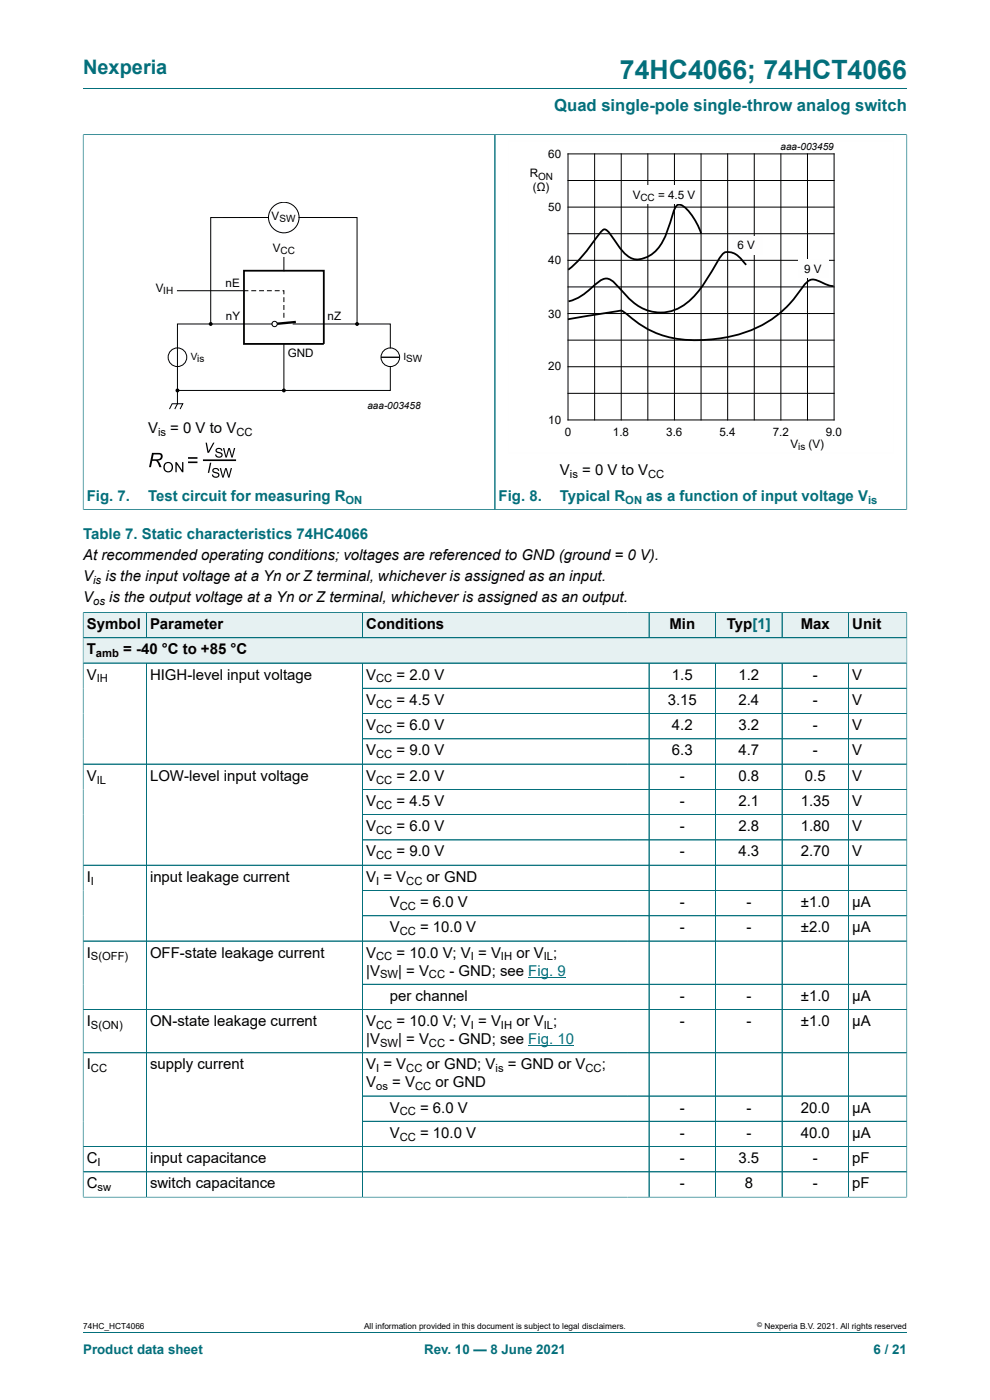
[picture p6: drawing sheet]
<svg xmlns="http://www.w3.org/2000/svg" width="210mm" height="297mm" viewBox="0 0 210 297" stroke-linecap="round" stroke-linejoin="round" font-family="sans-serif">
<path d="M17.6 18.8h174.8M17.6 28.6h87.4v79.5h-87.4M17.6 28.5v79.7" fill="none" stroke="#036f7b" stroke-width=".21"/>
<g fill="none" stroke="#000" stroke-width=".21">
<path d="M60.2 54.6v2.8M37.6 61.7h15M51.8 68.7h-14.2v14.1h45.2v-5M53.4 61.7h.8M55.1 61.7h.8M56.7 61.7h.9M58.4 61.7h.8M60 61.7h.2v.6M60.2 63.2v.8M60.2 64.8v.8M60.2 66.5v.8M60.2 73v9.8"/>
<path d="M68.7 68.7h14.1v5.1M35.9 86.8l.6-1.1h2.3l-.6 1.1M37.6 82.8v2.9l-.5 1.1"/>
<circle cx="37.6" cy="75.8" r="1.98"/>
</g>
<g fill="#000">
<circle cx="44.7" cy="68.7" r=".28"/>
<circle cx="75.7" cy="68.7" r=".28"/>
<circle cx="37.6" cy="82.8" r=".28"/>
<circle cx="60.2" cy="82.8" r=".28"/>
</g>
<g fill="none" stroke="#000" stroke-width=".25">
<circle cx="44.7" cy="68.7" r=".28"/>
<circle cx="75.7" cy="68.7" r=".28"/>
<circle cx="37.6" cy="82.8" r=".28"/>
<circle cx="60.2" cy="82.8" r=".28"/>
</g>
<path d="M51.8 57.4h16.9v15.6h-16.9z" fill="none" stroke="#000" stroke-width=".38"/>
<path d="M62.8 68.3l-4.6 .4" fill="none" stroke="#000" stroke-width=".51"/>
<circle cx="58.2" cy="68.7" r=".56" fill="#fefefe"/>
<g fill="none" stroke="#000" stroke-width=".21">
<path d="M120.5 32.6h56.4v56.5h-56.4zM120.5 38.3h56.4M126.1 32.6v56.5M131.8 32.6v56.5M137.4 32.6v56.5M143.1 32.6v56.5M148.7 32.6v56.5M154.4 32.6v56.5M160 32.6v56.5M165.6 32.6v56.5M171.3 32.6v56.5M57 46.1l-12.3 .1v22.5"/>
<path d="M63.4 46.1l12.3 .1v22.5M120.5 49.6h56.4M120.5 43.9h56.4M120.5 55.2h56.4M51.8 68.7h5.9M62.2 68.7h6.5M80.8 75.8h4M120.5 60.9h56.4M120.5 72.2h56.4M120.5 66.5h56.4M120.5 77.8h56.4M120.5 83.4h56.4"/>
<circle cx="60.2" cy="46.2" r="3.2"/>
<circle cx="58.2" cy="68.7" r=".56"/>
<circle cx="82.8" cy="75.8" r="1.98"/>
</g>
<g fill="#000">
<path d="M43.6 93.9h.3l.3 1.9 1-1.9h.3l-1.2 2.2h-.3zM44.5 98.2h.3l-.4 2.1h-.3z"/>
<path d="M32.2 96.1h1.3a.85 .85 0 0 1 1 .8 .85 .85 0 0 1-1 .8l.4 .5 .4 .9h-.5l-.2-.6a.95 .95 0 0 0-1.3-.7l-.3 1.3h-.4zM32.6 96.4l-.2 1h.5a.79 .79 0 0 0 .9 0 .79 .79 0 0 0 .3-.8l-.3-.2z"/>
<path d="M34.7 99.1a1.07 1.07 0 0 1 2.1 0 1.07 1.07 0 0 1-2.1 0zM35.2 98.4a.84 .84 0 0 0-.2 1.2 .84 .84 0 0 0 1.2 .2 .84 .84 0 0 0 .1-1.2 .84 .84 0 0 0-1.1-.2zM37.2 98h.3l1.1 1.7v-1.7h.3v2.2h-.3l-1.1-1.7v1.7h-.3z"/>
<path d="M39.9 97h2v.3h-2zM39.9 97.9h2v.3h-2z"/>
<path d="M45.9 95.2a.8 .8 0 0 1 1.3 .4h-.3a.44 .44 0 0 0-.5-.4 .44 .44 0 0 0-.4 .5l.2 .1a.91 .91 0 0 1 1 .9 .85 .85 0 0 1-.9 .4 .85 .85 0 0 1-.7-.7h.3a.52 .52 0 0 0 .5 .5 .52 .52 0 0 0 .5-.5l-.2-.2a.86 .86 0 0 1-1-.8zM47.3 95h.3l.4 1.8 .4-1.8h.4l.4 1.8 .4-1.8h.3l-.6 2.1h-.2l-.5-1.8-.5 1.8h-.3z"/>
<path d="M45.2 99.4a.8 .8 0 0 1 1.3 .5h-.3a.44 .44 0 0 0-.5-.4 .44 .44 0 0 0-.3 .5l.1 .1a.91 .91 0 0 1 1 .8 .85 .85 0 0 1-.8 .5 .85 .85 0 0 1-.8-.7h.3a.52 .52 0 0 0 .5 .5 .52 .52 0 0 0 .5-.6l-.1-.1a.86 .86 0 0 1-1.1-.8zM46.6 99.3h.3l.4 1.7 .5-1.7h.3l.4 1.7 .4-1.7h.3l-.5 2h-.3l-.5-1.7-.5 1.7h-.2z"/>
</g>
<path d="M43.2 97.6h6.7" fill="none" stroke="#000" stroke-width=".35"/>
<path d="M192.4 28.5v79.7M192.4 28.6h-87.4v79.5h87.4" fill="none" stroke="#036f7b" stroke-width=".21"/>
<path d="M189.6 29.8h-81.8v66.3h81.8" fill="none" stroke="#fefefe" stroke-width=".21"/>
<path d="M148.7 49.5a12.3 12.3 0 0 0-4-5.9l-.5-.2-.4 .1a4.9 4.9 0 0 0-1.3 2.7l-.4 1.1a12 12 0 0 1-3.9 6.7 4.1 4.1 0 0 1-5.3 .1l-1.5-1.6-1.2-1.8a4 4 0 0 0-2-2 12.9 12.9 0 0 0-3.1 3.7l-.8 1a20.5 20.5 0 0 1-3.8 3.8M176.8 60.7a7.4 7.4 0 0 1-3.3-1.2 2.23 2.23 0 0 0-3.1 1.2 23.8 23.8 0 0 1-18.2 11.2 23.3 23.3 0 0 1-15.7-2.6l-3.3-2.5a2.01 2.01 0 0 0-2-.8l-10.7 1.7" fill="none" stroke="#000" stroke-width=".38"/>
<g fill="#fefefe">
<path d="M133 39.4h15.1v3.8h-15.1z"/>
<path d="M155.2 50.1h6.6v3.8h-6.6z"/>
<path d="M169.4 55.1h6.5v3.8h-6.5z"/>
</g>
<path d="M158.3 56.2l-.8-.9a3.8 3.8 0 0 0-3.6-1.8 4.7 4.7 0 0 0-1.9 2.3l-1.3 2.3a19.7 19.7 0 0 1-6 6.9 8.9 8.9 0 0 1-11.5-1.9l-1.5-1.6a7.9 7.9 0 0 0-2.5-2.3 2.46 2.46 0 0 0-2.5 .8l-1.3 1.2a11.1 11.1 0 0 1-4.8 2.7" fill="none" stroke="#000" stroke-width=".38"/>
<path d="M17.6 28.6v79.5M17.7 28.6h174.6M105 28.6v79.5M192.4 28.6v79.5M17.7 108.1h174.6" fill="none" stroke="#036f7b" stroke-width=".21"/>
<path d="M17.7 130h13.3v5.2h-13.3z" fill="#e6f1f2"/>
<path d="M17.6 129.9v5.4h13.4v-5.4h-13.4" fill="none" stroke="#036f7b" stroke-width=".21"/>
<path d="M31.1 130h45.7v5.2h-45.7z" fill="#e6f1f2"/>
<path d="M31 129.9h106.7v5.4h-106.7zM76.9 129.9v5.4" fill="none" stroke="#036f7b" stroke-width=".21"/>
<g fill="#e6f1f2">
<path d="M77 130h60.6v5.2h-60.6z"/>
<path d="M137.8 130h13.9v5.2h-13.9z"/>
</g>
<path d="M137.7 129.9h14.1v5.4h-14.1z" fill="none" stroke="#036f7b" stroke-width=".21"/>
<path d="M151.9 130h13.9v5.2h-13.9z" fill="#e6f1f2"/>
<path d="M151.8 129.9h14.1v5.4h-14.1z" fill="none" stroke="#036f7b" stroke-width=".21"/>
<path d="M166 130h13.9v5.2h-13.9z" fill="#e6f1f2"/>
<path d="M165.9 129.9h14.1v5.4h-14.1z" fill="none" stroke="#036f7b" stroke-width=".21"/>
<path d="M180.1 130h12.2v5.2h-12.2z" fill="#e6f1f2"/>
<path d="M192.4 129.9v10.8h-174.8v-5.4h174.8M192.4 129.9h-12.4v5.4" fill="none" stroke="#036f7b" stroke-width=".21"/>
<path d="M17.7 135.4h174.6v5.2h-174.6z" fill="#e6f1f2"/>
<g fill="none" stroke="#036f7b" stroke-width=".21">
<path d="M17.6 130v124M17.7 129.9h174.6M17.7 135.3h174.6M31 130v5.2M76.9 130v5.2M137.7 130v5.2M151.8 130v5.2M165.9 130v5.2M180 130v5.2M192.4 130v124M17.6 140.7h174.8M31 140.7v113.3"/>
<path d="M76.9 146h115.5M76.9 140.7v113.3M76.9 156.7h115.5M137.7 140.7v113.3M151.8 140.7v113.3M165.9 140.7v113.3M180 140.7v113.3M192.4 151.4h-115.5M76.9 172.8h115.5M192.4 162.1h-174.8M192.4 167.5h-115.5M192.4 178.2h-115.5"/>
<path d="M17.6 183.5h174.8M17.6 199.6h174.8M192.4 188.9h-115.5M192.4 194.3h-115.5M17.6 214.2h174.8M76.9 208.8h115.5M17.6 223.3h174.8M76.9 232.5h115.5M192.4 237.9h-115.5M17.6 254h174.8M192.4 243.2h-174.8M192.4 248.6h-174.8"/>
<path d="M17.6 282.6h174.8"/>
</g>
<path d="M112.1 207.3h7.9M112.1 221.8h9.7" fill="none" stroke="#00f" stroke-width=".21"/>
<text font-size="5.6" fill="#036f7b" x="131.5" y="16.8">74HC4066; 74HCT4066</text>
<text font-size="4.2" fill="#036f7b" x="17.6" y="15.6">Nexperia</text>
<text font-size="3.5" fill="#036f7b" x="117.6" y="23.7">Quad single-pole single-throw analog switch</text>
<g font-size="3.2">
<text x="31.4" y="91.8">V</text>
<text x="36.1" y="91.8">= 0 V to V</text>
<text x="118.8" y="100.7">V</text>
<text x="123.5" y="100.7">= 0 V to V</text>
<text x="17.6" y="118.9">At recommended operating conditions; voltages are referenced to GND (ground = 0 V).</text>
<text x="17.6" y="123.3">V</text>
<text x="22.4" y="123.3">is the input voltage at a Yn or Z terminal, whichever is assigned as an input.</text>
<text x="17.6" y="127.8">V</text>
<text x="23.1" y="127.8">is the output voltage at a Yn or Z terminal, whichever is assigned as an output.</text>
<text x="18.4" y="133.4">Symbol</text>
<text x="31.8" y="133.4">Parameter</text>
<text x="77.7" y="133.4">Conditions</text>
<text x="142" y="133.4">Min</text>
<text x="154.2" y="133.4">Typ[1]</text>
<text x="169.9" y="133.4">Max</text>
<text x="180.8" y="133.4">Unit</text>
<text x="18.4" y="138.8">T</text>
<text x="26.1" y="138.8">= -40 °C to +85 °C</text>
<text x="18.4" y="144.2">V</text>
<text x="31.8" y="144.2">HIGH-level input voltage</text>
<text x="77.7" y="144.2">V</text>
<text x="77.7" y="149.5">V</text>
<text x="84.1" y="144.2">= 2.0 V</text>
<text x="84.1" y="149.5">= 4.5 V</text>
<text x="141.6" y="149.5">3.15</text>
<text x="142.5" y="144.2">1.5</text>
<text x="156.6" y="144.2">1.2</text>
<text x="156.6" y="149.5">2.4</text>
<text x="172.4" y="144.2">-</text>
<text x="172.4" y="149.5">-</text>
<text x="180.8" y="144.2">V</text>
<text x="180.8" y="149.5">V</text>
<text x="77.7" y="154.9">V</text>
<text x="84.1" y="154.9">= 6.0 V</text>
<text x="142.5" y="154.9">4.2</text>
<text x="156.6" y="154.9">3.2</text>
<text x="172.4" y="154.9">-</text>
<text x="180.8" y="154.9">V</text>
<text x="77.7" y="160.2">V</text>
<text x="84.1" y="160.2">= 9.0 V</text>
<text x="142.5" y="160.2">6.3</text>
<text x="156.6" y="160.2">4.7</text>
<text x="172.4" y="160.2">-</text>
<text x="180.8" y="160.2">V</text>
<text x="18.4" y="165.6">V</text>
<text x="31.8" y="165.6">LOW-level input voltage</text>
<text x="77.7" y="165.6">V</text>
<text x="84.1" y="165.6">= 2.0 V</text>
<text x="144.2" y="165.6">-</text>
<text x="156.6" y="165.6">0.8</text>
<text x="170.8" y="165.6">0.5</text>
<text x="180.8" y="165.6">V</text>
<text x="77.7" y="171">V</text>
<text x="84.1" y="171">= 4.5 V</text>
<text x="144.2" y="171">-</text>
<text x="156.6" y="171">2.1</text>
<text x="169.9" y="171">1.35</text>
<text x="180.8" y="171">V</text>
<text x="77.7" y="176.3">V</text>
<text x="84.1" y="176.3">= 6.0 V</text>
<text x="144.2" y="176.3">-</text>
<text x="156.6" y="176.3">2.8</text>
<text x="169.9" y="176.3">1.80</text>
<text x="180.8" y="176.3">V</text>
<text x="77.7" y="181.7">V</text>
<text x="84.1" y="181.7">= 9.0 V</text>
<text x="144.2" y="181.7">-</text>
<text x="156.6" y="181.7">4.3</text>
<text x="169.9" y="181.7">2.70</text>
<text x="180.8" y="181.7">V</text>
<text x="18.4" y="187.1">I</text>
<text x="31.8" y="187.1">input leakage current</text>
<text x="77.7" y="187.1">V = V</text>
<text x="90.5" y="187.1">or GND</text>
<text x="82.7" y="192.4">V</text>
<text x="82.7" y="197.8">V</text>
<text x="89.1" y="192.4">= 6.0 V</text>
<text x="89.1" y="197.8">= 10.0 V</text>
<text x="144.2" y="192.4">-</text>
<text x="144.2" y="197.8">-</text>
<text x="158.3" y="192.4">-</text>
<text x="158.3" y="197.8">-</text>
<text x="169.9" y="192.4">±1.0</text>
<text x="169.9" y="197.8">±2.0</text>
<text x="180.8" y="192.4">μA</text>
<text x="180.8" y="197.8">μA</text>
<text x="18.4" y="203.1">I</text>
<text x="31.8" y="203.1">OFF-state leakage current</text>
<text x="77.7" y="203.1">V</text>
<text x="84.1" y="203.1">= 10.0 V; V = V</text>
<text x="109.5" y="203.1">or V ;</text>
<text x="77.7" y="206.9">|V</text>
<text x="84.4" y="206.9">| = V</text>
<text x="95.3" y="206.9">- GND; see Fig. 9</text>
<text x="82.7" y="212.3">per channel</text>
<text x="144.2" y="212.3">-</text>
<text x="158.3" y="212.3">-</text>
<text x="169.9" y="212.3">±1.0</text>
<text x="180.8" y="212.3">μA</text>
<text x="18.4" y="217.7">I</text>
<text x="31.8" y="217.7">ON-state leakage current</text>
<text x="77.7" y="217.7">V</text>
<text x="77.7" y="221.5">|V</text>
<text x="84.1" y="217.7">= 10.0 V; V = V</text>
<text x="84.4" y="221.5">| = V</text>
<text x="95.3" y="221.5">- GND; see Fig. 10</text>
<text x="109.5" y="217.7">or V ;</text>
<text x="144.2" y="217.7">-</text>
<text x="158.3" y="217.7">-</text>
<text x="169.9" y="217.7">±1.0</text>
<text x="180.8" y="217.7">μA</text>
<text x="18.4" y="226.8">I</text>
<text x="31.8" y="226.8">supply current</text>
<text x="77.7" y="226.8">V = V</text>
<text x="90.5" y="226.8">or GND; V</text>
<text x="107.7" y="226.8">= GND or V</text>
<text x="127.6" y="226.8">;</text>
<text x="77.7" y="230.7">V</text>
<text x="83.2" y="230.7">= V</text>
<text x="92.4" y="230.7">or GND</text>
<text x="82.7" y="236">V</text>
<text x="89.1" y="236">= 6.0 V</text>
<text x="144.2" y="236">-</text>
<text x="158.3" y="236">-</text>
<text x="169.9" y="236">20.0</text>
<text x="180.8" y="236">μA</text>
<text x="82.7" y="241.4">V</text>
<text x="89.1" y="241.4">= 10.0 V</text>
<text x="144.2" y="241.4">-</text>
<text x="158.3" y="241.4">-</text>
<text x="169.9" y="241.4">40.0</text>
<text x="180.8" y="241.4">μA</text>
<text x="18.4" y="246.7">C</text>
<text x="31.8" y="246.7">input capacitance</text>
<text x="144.2" y="246.7">-</text>
<text x="156.6" y="246.7">3.5</text>
<text x="172.4" y="246.7">-</text>
<text x="180.8" y="246.7">pF</text>
<text x="18.4" y="252.1">C</text>
<text x="31.8" y="252.1">switch capacitance</text>
<text x="144.2" y="252.1">-</text>
<text x="158" y="252.1">8</text>
<text x="172.4" y="252.1">-</text>
<text x="180.8" y="252.1">pF</text>
</g>
<g font-size="3.2" fill="#036f7b">
<text x="18.4" y="106.3">Fig. 7.</text>
<text x="31.4" y="106.3">Test circuit for measuring R</text>
<text x="105.8" y="106.3">Fig. 8.</text>
<text x="118.8" y="106.3">Typical R</text>
<text x="137.1" y="106.3">as a function of input voltage V</text>
<text x="17.6" y="114.4">Table 7. Static characteristics 74HC4066</text>
</g>
<g font-size="2.8" fill="#036f7b">
<text x="17.6" y="287.2">Product data sheet</text>
<text x="90" y="287.2">Rev. 10 — 8 June 2021</text>
<text x="185.3" y="287.2">6 / 21</text>
</g>
<g font-size="2.5">
<text x="116.3" y="33.4">60</text>
<text x="112.4" y="37.6">R</text>
<text x="113.1" y="40.6">(Ω)</text>
<text x="57.6" y="46.6">V</text>
<text x="116.3" y="44.8">50</text>
<text x="134.2" y="42.2">V</text>
<text x="139.6" y="42.2">= 4.5 V</text>
<text x="57.9" y="53.4">V</text>
<text x="156.4" y="52.9">6 V</text>
<text x="116.3" y="56.1">40</text>
<text x="170.6" y="57.8">9 V</text>
<text x="33" y="62">V</text>
<text x="47.8" y="60.8">nE</text>
<text x="47.9" y="67.9">nY</text>
<text x="69.5" y="67.9">nZ</text>
<text x="116.3" y="67.4">30</text>
<text x="61" y="75.7">GND</text>
<text x="116.3" y="78.6">20</text>
<text x="116.3" y="89.9">10</text>
<text x="119.8" y="92.4">0</text>
<text x="130" y="92.4">1.8</text>
<text x="141.3" y="92.4">3.6</text>
<text x="152.6" y="92.4">5.4</text>
<text x="163.9" y="92.4">7.2</text>
<text x="167.7" y="95">V</text>
<text x="171.5" y="95">(V)</text>
<text x="175.2" y="92.4">9.0</text>
</g>
<g font-size="2.4">
<text x="33.5" y="92.4">is</text>
<text x="50.1" y="92.4">CC</text>
<text x="120.9" y="101.3">is</text>
<text x="137.5" y="101.3">CC</text>
<text x="19.8" y="124">is</text>
<text x="19.8" y="128.4">os</text>
<text x="20.4" y="139.4">amb</text>
<text x="20.5" y="144.8">IH</text>
<text x="79.8" y="144.8">CC</text>
<text x="79.8" y="150.1">CC</text>
<text x="79.8" y="155.5">CC</text>
<text x="79.8" y="160.9">CC</text>
<text x="20.5" y="166.2">IL</text>
<text x="79.8" y="166.2">CC</text>
<text x="79.8" y="171.6">CC</text>
<text x="79.8" y="176.9">CC</text>
<text x="79.8" y="182.3">CC</text>
<text x="19.3" y="187.7">I</text>
<text x="79.8" y="187.7">I</text>
<text x="86.2" y="187.7">CC</text>
<text x="84.8" y="193">CC</text>
<text x="19.3" y="203.8">S(OFF)</text>
<text x="79.8" y="203.8">CC</text>
<text x="84.8" y="198.4">CC</text>
<text x="99.9" y="203.8">I</text>
<text x="106.3" y="203.8">IH</text>
<text x="115.3" y="203.8">IL</text>
<text x="80.6" y="207.6">SW</text>
<text x="91" y="207.6">CC</text>
<text x="19.3" y="218.3">S(ON)</text>
<text x="79.8" y="218.3">CC</text>
<text x="99.9" y="218.3">I</text>
<text x="106.3" y="218.3">IH</text>
<text x="115.3" y="218.3">IL</text>
<text x="19.3" y="227.5">CC</text>
<text x="79.8" y="227.5">I</text>
<text x="80.6" y="222.1">SW</text>
<text x="86.2" y="227.5">CC</text>
<text x="91" y="222.1">CC</text>
<text x="105.1" y="227.5">is</text>
<text x="124.2" y="227.5">CC</text>
<text x="79.8" y="231.3">os</text>
<text x="88" y="231.3">CC</text>
<text x="84.8" y="236.6">CC</text>
<text x="84.8" y="242">CC</text>
<text x="20.7" y="247.4">I</text>
<text x="20.7" y="252.7">sw</text>
</g>
<g font-size="2.4" fill="#036f7b">
<text x="73.3" y="106.9">ON</text>
<text x="132.6" y="106.9">ON</text>
<text x="184.1" y="106.9">is</text>
</g>
<g font-size="2.1">
<text x="165.6" y="31.8">aaa-003459</text>
<text x="114.1" y="38.1">ON</text>
<text x="59.3" y="47.2">SW</text>
<text x="135.9" y="42.7">CC</text>
<text x="59.5" y="54">CC</text>
<text x="34.6" y="62.4">IH</text>
<text x="40.5" y="76.3">Vis</text>
<text x="85.6" y="76.3">ISW</text>
<text x="77.9" y="86.8">aaa-003458</text>
<text x="169.3" y="95.5">is</text>
</g>
<g font-size="1.8">
<text x="17.6" y="282">74HC_HCT4066</text>
<text x="77.2" y="282">All information provided in this document is subject to legal disclaimers.</text>
<text x="162.2" y="282">Nexperia B.V. 2021. All rights reserved</text>
</g>
<text font-size="1.4" x="160.6" y="281.6">©</text>
</svg>
